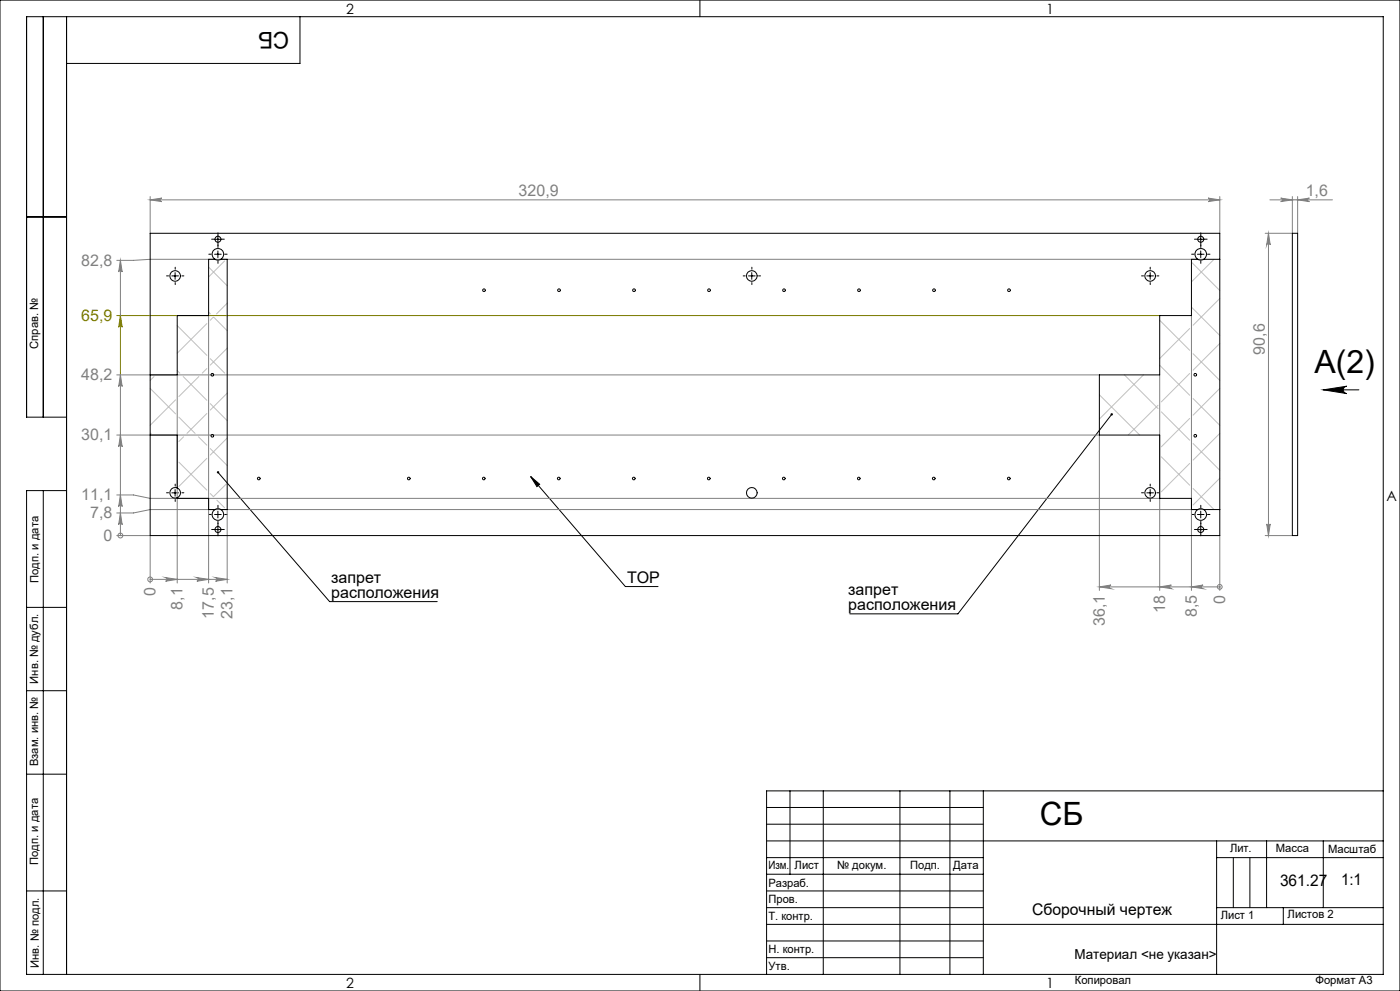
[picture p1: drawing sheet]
<svg xmlns="http://www.w3.org/2000/svg" width="420mm" height="297mm" viewBox="0 0 420 297" stroke-linecap="round" stroke-linejoin="round" font-family="sans-serif">
<g fill="none" stroke="#000" stroke-width=".3">
<path d="M0 0h420v297h-420zM13 5v120M20 5v287M90 5v14h-70M210 0v5M8 65h12M64.4 76.2h2M64.4 71.7h2M65.4 70.7v2M65.4 75.2v2M359.2 76.2h2M359.2 71.7h2"/>
<path d="M360.2 70.7v2M360.2 75.2v2M51.5 82.7h2.1M52.5 81.7v2M224.5 82.7h2.1M225.5 81.7v2M344 82.7h2M345.1 81.7v2M397 116.8h10.7M397 116.8l7-1.1a1.11 1.11 0 0 0-1 1.2 1.11 1.11 0 0 0 1 1.1zM20 125h-12v-120h407v287h-407v-145h12M333.5 124.2l-46.1 59.8h-32.4"/>
<path d="M13 147v145M51.5 147.7h2.1M52.5 146.7v2M64.4 154.2h2M64.4 158.7h2M65.4 153.2v2M65.4 157.7v2M65.4 141.6l33.5 38.7h32.3M159.2 142.8l2.7 2.3-.8 .7zM159.2 142.8l28.4 33h9.8M344 147.7h2M345.1 146.7v2"/>
<path d="M359.2 154.2h2M359.2 158.7h2M360.2 153.2v2M360.2 157.7v2M8 182h12M8 207h12M8 232h12M237 237v25M247 237v55M270 237v55M285 237v55M295 237v55"/>
<path d="M415 237h-185v55M230 257h65M230 242h65M230 247h65M230 252h185M365 252v40M365 257h50M370 257v15M375 257v15M380 252v20M397 252v20M8 267h12"/>
<path d="M230 262h65M230 267h65M230 272h65M230 277h185M365 272h50M385 272v5M210 292v5M230 282h65M230 287h65"/>
</g>
<path d="M35 94.6h312.9M36.1 94.6l.6 3.5a.53 .53 0 0 0-.6-.5 .53 .53 0 0 0-.5 .5zM36.1 94.6v17.8" fill="none" stroke="#808000" stroke-width=".3"/>
<g fill="none" stroke="#808080" stroke-width=".3">
<path d="M45 59.9l3.5-.5a.53 .53 0 0 0-.5 .5 .53 .53 0 0 0 .5 .5zM45 58.9v11M45 59.9h320.9M362.4 59.4l3.5 .5-3.5 .5a.53 .53 0 0 0 .5-.5 .53 .53 0 0 0-.5-.5zM365.9 58.9v11M381 59.9h18.7M384.2 59.4l3.5 .5-3.5 .5a.53 .53 0 0 0 .5-.5 .53 .53 0 0 0-.5-.5zM387.7 58.9v11h-8.1M389.3 59.9l3.5-.5a.53 .53 0 0 0-.5 .5 .53 .53 0 0 0 .5 .5zM389.3 58.9v11M36.1 78v16.6M36.1 78l.6 3.5a.53 .53 0 0 0-.6-.5 .53 .53 0 0 0-.5 .5z"/>
<path d="M361.1 77.7h-316.1l-5 .3h-5M380.5 69.9l.6 3.5a.53 .53 0 0 0-.6-.5 .53 .53 0 0 0-.5 .5zM380.5 69.9v90.6M62.6 94.6v80.1M357.4 94.6v82.3M35 112.4h294.8M36.1 112.4v48.1M36.1 112.4l.6 3.4a.53 .53 0 0 0-.6-.5 .53 .53 0 0 0-.5 .5zM53.2 112.4v62.3M347.9 112.4v64.5M35 130.4h294.8M36.1 130.4l.6 3.5a.53 .53 0 0 0-.6-.5 .53 .53 0 0 0-.5 .5z"/>
<path d="M329.8 130.4v46.5M35 148.3h5l5 1.1h302.9M36.1 153.7l.6 3.6a.53 .53 0 0 0-.6-.6 .53 .53 0 0 0-.5 .6zM36.1 148.3l.6 3.5a.53 .53 0 0 0-.6-.5 .53 .53 0 0 0-.5 .5zM68.2 152.7v22M361.1 152.7h-316.1l-5 1h-5M380 157a.53 .53 0 0 0 .5 .5 .53 .53 0 0 0 .6-.5l-.6 3.5zM35 160.5h10v14.2M36.1 160.5h.1M45 173.6h.1M45 173.6h23.2M49.7 173.1l3.5 .5-3.5 .6a.55 .55 0 0 0 .5-.5 .55 .55 0 0 0-.5-.6z"/>
<path d="M59.1 173.1l3.5 .5-3.5 .6a.55 .55 0 0 0 .5-.5 .55 .55 0 0 0-.5-.6zM64.7 173.1l3.5 .5-3.5 .6a.55 .55 0 0 0 .5-.5 .55 .55 0 0 0-.5-.6zM329.8 175.9l3.5-.6a.55 .55 0 0 0-.5 .6 .55 .55 0 0 0 .5 .5zM329.8 175.9h36.1M347.9 175.9l3.5-.6a.55 .55 0 0 0-.5 .6 .55 .55 0 0 0 .5 .5zM357.4 175.9l3.5-.6a.55 .55 0 0 0-.5 .6 .55 .55 0 0 0 .5 .5zM365.9 175.9h.1M365.9 160.5v16.4M379.6 160.5h8.1"/>
<circle cx="36.1" cy="160.5" r=".71"/>
<circle cx="45" cy="173.6" r=".72"/>
<circle cx="365.9" cy="175.9" r=".72"/>
</g>
<g fill="none" stroke="#000" stroke-width=".3" stroke-dasharray="15.2 1.3 1.3 1.3">
<path d="M63.4 76.2h-.8M64.4 71.7h-.9M65.4 74.2v-.8M65.4 78.2v.7M65.4 70.7v-.9M65.4 72.7v.9M66.4 71.7h.9M67.4 76.2h.7M358.2 76.2h-.7M359.2 71.7h-.9M360.2 70.7v-.9M360.2 72.7v.9"/>
<path d="M360.2 74.2v-.8M360.2 78.2v.7M361.2 71.7h.9M362.2 76.2h.8M50.6 82.7h-.6M52.6 80.7v-.6M52.6 84.7v.6M54.6 82.7h.6M223.6 82.7h-.6M225.6 80.7v-.6M225.6 84.7v.6M227.6 82.7h.6"/>
<path d="M343.1 82.7h-.6M345.1 80.7v-.6M345.1 84.7v.6M347.1 82.7h.6M50.6 147.7h-.6M52.6 145.7v-.6M52.6 149.7v.6M54.6 147.7h.6M63.4 154.2h-.8M64.4 158.7h-.9M65.4 152.2v-.8M65.4 156.2v.7"/>
<path d="M65.4 157.7v-.9M65.4 159.7v.9M66.4 158.7h.9M67.4 154.2h.7M343.1 147.7h-.6M345.1 145.7v-.6M345.1 149.7v.6M347.1 147.7h.6M358.2 154.2h-.7M359.2 158.7h-.9M360.2 152.2v-.8M360.2 156.2v.7"/>
<path d="M360.2 157.7v-.9M360.2 159.7v.9M361.2 158.7h.9M362.2 154.2h.8"/>
</g>
<g fill="none" stroke="#c0c0c0" stroke-width=".3">
<path d="M67.4 78.2l-4.8 4.8M357.4 78.6l8.5 8.5M364.2 77.7l-6.8 6.8M53.2 97.6l8.9 8.9M62.1 97l-8.9 8.9M62.6 93.5l.5 .6M62.6 80l5.6 5.7M64 95.1l-.9 .9M64.1 95.1l4.1 4M68.2 90.9l-3.3 3.2M347.9 96l9 9M356.9 98.5l-9 9"/>
<path d="M357.4 92l8.5 8.5M365.9 89.5l-8 8M45 116.4l7.7 7.6M46.2 112.9l-1.2 1.1M52.7 119.8l-7.7 7.7M53.2 111.1l.7 .7M55 112.9l7.1 7.1M59.7 112.9l-6 5.9M62.1 110.5l-1.4 1.3M63.1 107.5l4.3 4.3M68.2 104.3l-5.1 5.1M68.2 117.8l-5.1 5.1"/>
<path d="M329.8 118.3l12.1 12.1M337.3 112.4l10.1 10M343 112.4l-13.2 13.2M347.9 109.5l9 9M356.9 111.9l-8.5 8.5M357.9 119.4l8 8.1M357.9 106l8 8M365.9 102.9l-8 8M365.9 116.4l-8 8M45 129.9h.1M53.7 138.5l8.4 8.4M53.7 125l4.8 4.9"/>
<path d="M55.1 130.9l-1.4 1.4M59.5 130.9l2.6 2.5M62.1 123.9l-6 6M62.1 137.4l-8.4 8.4M63.1 134.4l5.1 5.1M63.1 121l5.1 5.1M68.2 131.3l-5.1 5.1M347.4 121.5l-8.9 8.9M348.4 136.9l8.5 8.5M348.4 123.4l8.5 8.5M356.9 125.4l-8.5 8.5M356.9 138.9l-8.5 8.5"/>
<path d="M357.9 132.9l8 8M365.9 129.9l-8 8M65.1 149.9l2.3 2.3M67.8 145.1l-3.8 3.8-.9-1M357.9 146.4l6.3 6.3M365.9 143.3l-8 8"/>
</g>
<g fill="#000">
<path d="M397 116.8l7-1.1a1.11 1.11 0 0 0-1 1.2 1.11 1.11 0 0 0 1 1.1z"/>
<path d="M159.2 142.8l2.7 2.3-.8 .7zM65.1 141.4a.35 .35 0 0 0 .2 .5 .35 .35 0 0 0 .4-.4 .35 .35 0 0 0-.5-.2l.2 .3zM333.3 123.9a.35 .35 0 0 0 0 .5 .35 .35 0 0 0 .5 0 .35 .35 0 0 0-.1-.5l-.2 .3 .2-.3z"/>
</g>
<path d="M36.1 94.6l.6 3.5a.53 .53 0 0 0-.6-.5 .53 .53 0 0 0-.5 .5z" fill="#808000"/>
<g fill="#808080">
<path d="M36.1 153.7l.6 3.6a.53 .53 0 0 0-.6-.6 .53 .53 0 0 0-.5 .6zM36.1 148.3l.6 3.5a.53 .53 0 0 0-.6-.5 .53 .53 0 0 0-.5 .5zM36.1 130.4l.6 3.5a.53 .53 0 0 0-.6-.5 .53 .53 0 0 0-.5 .5zM36.1 112.4l.6 3.4a.53 .53 0 0 0-.6-.5 .53 .53 0 0 0-.5 .5zM36.1 78l.6 3.5a.53 .53 0 0 0-.6-.5 .53 .53 0 0 0-.5 .5z"/>
<path d="M49.7 173.1l3.5 .5-3.5 .6a.55 .55 0 0 0 .5-.5 .55 .55 0 0 0-.5-.6zM59.1 173.1l3.5 .5-3.5 .6a.55 .55 0 0 0 .5-.5 .55 .55 0 0 0-.5-.6zM64.7 173.1l3.5 .5-3.5 .6a.55 .55 0 0 0 .5-.5 .55 .55 0 0 0-.5-.6zM357.4 175.9l3.5-.6a.55 .55 0 0 0-.5 .6 .55 .55 0 0 0 .5 .5zM347.9 175.9l3.5-.6a.55 .55 0 0 0-.5 .6 .55 .55 0 0 0 .5 .5zM329.8 175.9l3.5-.6a.55 .55 0 0 0-.5 .6 .55 .55 0 0 0 .5 .5z"/>
<path d="M389.3 59.9l3.5-.5a.53 .53 0 0 0-.5 .5 .53 .53 0 0 0 .5 .5zM384.2 59.4l3.5 .5-3.5 .5a.53 .53 0 0 0 .5-.5 .53 .53 0 0 0-.5-.5z"/>
<path d="M362.4 59.4l3.5 .5-3.5 .5a.53 .53 0 0 0 .5-.5 .53 .53 0 0 0-.5-.5zM45 59.9l3.5-.5a.53 .53 0 0 0-.5 .5 .53 .53 0 0 0 .5 .5z"/>
<path d="M380.5 69.9l.6 3.5a.53 .53 0 0 0-.6-.5 .53 .53 0 0 0-.5 .5zM380 157a.53 .53 0 0 0 .5 .5 .53 .53 0 0 0 .6-.5l-.6 3.5z"/>
</g>
<g fill="none" stroke="#000" stroke-width=".3">
<path d="M45 69.9h320.9v90.6h-320.9zM64.5 77.7a1.75 1.75 0 0 1-.4-2.6 1.75 1.75 0 0 1 2.6 0 1.75 1.75 0 0 1-.4 2.6M64.5 77.7a1.76 1.76 0 0 0 1.8 0M64.5 77.7h-1.9v16.9h-9.4v17.8h-8.2M66.3 77.7h1.9v75h-1.9M359.3 77.7a1.75 1.75 0 0 1-.4-2.6 1.75 1.75 0 0 1 2.7 0 1.75 1.75 0 0 1-.5 2.6M359.3 77.7a1.83 1.83 0 0 0 1.8 0M359.3 77.7h-1.9v16.9h-9.5v17.8h-18.1v18h18.1v19h9.5v3.3h1.9M361.1 77.7h4.8M387.7 69.9h1.6v90.6h-1.6zM45 130.4h8.2v15.8M53.2 146.2a1.61 1.61 0 0 0-2.3 1.5 1.61 1.61 0 0 0 2.3 1.5"/>
<path d="M53.2 146.2a1.61 1.61 0 0 1 1 1.5 1.61 1.61 0 0 1-1 1.5M53.2 149.2v.2h9.4v3.3h1.9M64.5 152.7a1.75 1.75 0 0 0-.4 2.6 1.75 1.75 0 0 0 2.6 0 1.75 1.75 0 0 0-.4-2.6M64.5 152.7a1.76 1.76 0 0 1 1.8 0M359.3 152.7a1.75 1.75 0 0 0-.4 2.6 1.75 1.75 0 0 0 2.7 0 1.75 1.75 0 0 0-.5-2.6M359.3 152.7a1.83 1.83 0 0 1 1.8 0M361.1 152.7h4.8"/>
<circle cx="65.4" cy="71.7" r=".91"/>
<circle cx="360.2" cy="71.7" r=".91"/>
<circle cx="52.6" cy="82.7" r="1.6"/>
<circle cx="145.2" cy="87" r=".39"/>
<circle cx="167.7" cy="87" r=".39"/>
<circle cx="190.2" cy="87" r=".4"/>
<circle cx="212.7" cy="87" r=".4"/>
<circle cx="225.6" cy="82.7" r="1.6"/>
<circle cx="235.2" cy="87" r=".39"/>
<circle cx="257.7" cy="87" r=".39"/>
<circle cx="280.2" cy="87" r=".39"/>
<circle cx="302.7" cy="87" r=".4"/>
<circle cx="345.1" cy="82.7" r="1.59"/>
<circle cx="63.7" cy="112.3" r=".39"/>
<circle cx="358.6" cy="112.3" r=".4"/>
<circle cx="63.7" cy="130.6" r=".4"/>
<circle cx="358.6" cy="130.6" r=".41"/>
<circle cx="65.4" cy="158.7" r=".91"/>
<circle cx="77.6" cy="143.4" r=".4"/>
<circle cx="122.6" cy="143.4" r=".41"/>
<circle cx="145.1" cy="143.4" r=".4"/>
<circle cx="167.6" cy="143.4" r=".4"/>
<circle cx="190.1" cy="143.4" r=".4"/>
<circle cx="212.6" cy="143.4" r=".41"/>
<circle cx="225.5" cy="147.7" r="1.61"/>
<circle cx="235.1" cy="143.4" r=".41"/>
<circle cx="257.6" cy="143.4" r=".4"/>
<circle cx="280.1" cy="143.4" r=".4"/>
<circle cx="302.6" cy="143.4" r=".4"/>
<circle cx="345" cy="147.7" r="1.6"/>
<circle cx="360.2" cy="158.7" r=".91"/>
</g>
<g font-size="9.6">
<text x="394.3" y="111.9">A(2)</text>
<text x="311.9" y="247.3">СБ</text>
</g>
<text font-size="6.9" x="86.8" y="9.5" transform="rotate(-180 86.8 9.5)">СБ</text>
<g font-size="4.8" fill="#808080">
<text x="155.6" y="58.8">320,9</text>
<text x="391.7" y="58.8">1,6</text>
<text x="24.4" y="79.6">82,8</text>
<text x="379.5" y="106.3" transform="rotate(-90 379.5 106.3)">90,6</text>
<text x="24.4" y="113.9">48,2</text>
<text x="24.4" y="132">30,1</text>
<text x="24.4" y="149.9">11,1</text>
<text x="27" y="155.3">7,8</text>
<text x="31.1" y="162.1">0</text>
<text x="46.7" y="178.7" transform="rotate(-90 46.7 178.7)">0</text>
<text x="54.8" y="182.7" transform="rotate(-90 54.8 182.7)">8,1</text>
<text x="64.2" y="185.4" transform="rotate(-90 64.2 185.4)">17,5</text>
<text x="69.8" y="185.4" transform="rotate(-90 69.8 185.4)">23,1</text>
<text x="349.5" y="183.6" transform="rotate(-90 349.5 183.6)">18</text>
<text x="359" y="185" transform="rotate(-90 359 185)">8,5</text>
<text x="367.5" y="180.9" transform="rotate(-90 367.5 180.9)">0</text>
<text x="331.4" y="187.6" transform="rotate(-90 331.4 187.6)">36,1</text>
</g>
<text font-size="4.8" fill="#808000" x="24.4" y="96.2">65,9</text>
<g font-size="4.8">
<text x="99.4" y="174.7">запрет</text>
<text x="99.4" y="179.2">расположения</text>
<text x="188.1" y="174.7">TOP</text>
<text x="254.5" y="178.3">запрет</text>
<text x="254.5" y="182.8">расположения</text>
<text x="384" y="265.6">361.27</text>
<text x="402.3" y="265.3">1:1</text>
<text x="309.6" y="274.1">Сборочный чертеж</text>
</g>
<g font-size="4.2">
<text x="103.8" y="4.2">2</text>
<text x="313.8" y="4.2">1</text>
<text x="415.9" y="150.2">A</text>
<text x="103.8" y="296.2">2</text>
<text x="313.8" y="296.2">1</text>
</g>
<text font-size="4.1" x="322.4" y="287.3">Материал &lt;не указан&gt;</text>
<g font-size="3.4">
<text x="11.5" y="104.5" transform="rotate(-90 11.5 104.5)">Справ. №</text>
<text x="11.6" y="174.7" transform="rotate(-90 11.6 174.7)">Подп. и дата</text>
<text x="11.4" y="204.9" transform="rotate(-90 11.4 204.9)">Инв. № дубл.</text>
<text x="11.4" y="229.6" transform="rotate(-90 11.4 229.6)">Взам. инв. №</text>
<text x="369" y="255.5">Лит.</text>
<text x="382.8" y="255.5">Масса</text>
<text x="398.4" y="255.6">Масштаб</text>
<text x="11.4" y="259.2" transform="rotate(-90 11.4 259.2)">Подп. и дата</text>
<text x="230.5" y="260.5">Изм.</text>
<text x="238.4" y="260.4">Лист</text>
<text x="251.1" y="260.4">№ докум.</text>
<text x="273" y="260.4">Подп.</text>
<text x="286" y="260.4">Дата</text>
<text x="230.5" y="265.7">Разраб.</text>
<text x="230.5" y="275.7">Т. контр.</text>
<text x="230.6" y="270.7">Пров.</text>
<text x="366.2" y="275.3">Лист 1</text>
<text x="386.3" y="275.2">Листов 2</text>
<text x="230.6" y="285.7">Н. контр.</text>
<text x="11.6" y="290" transform="rotate(-90 11.6 290)">Инв. № подл.</text>
<text x="230.6" y="290.7">Утв.</text>
<text x="322.5" y="295">Копировал</text>
<text x="394.6" y="295">Формат А3</text>
</g>
</svg>
